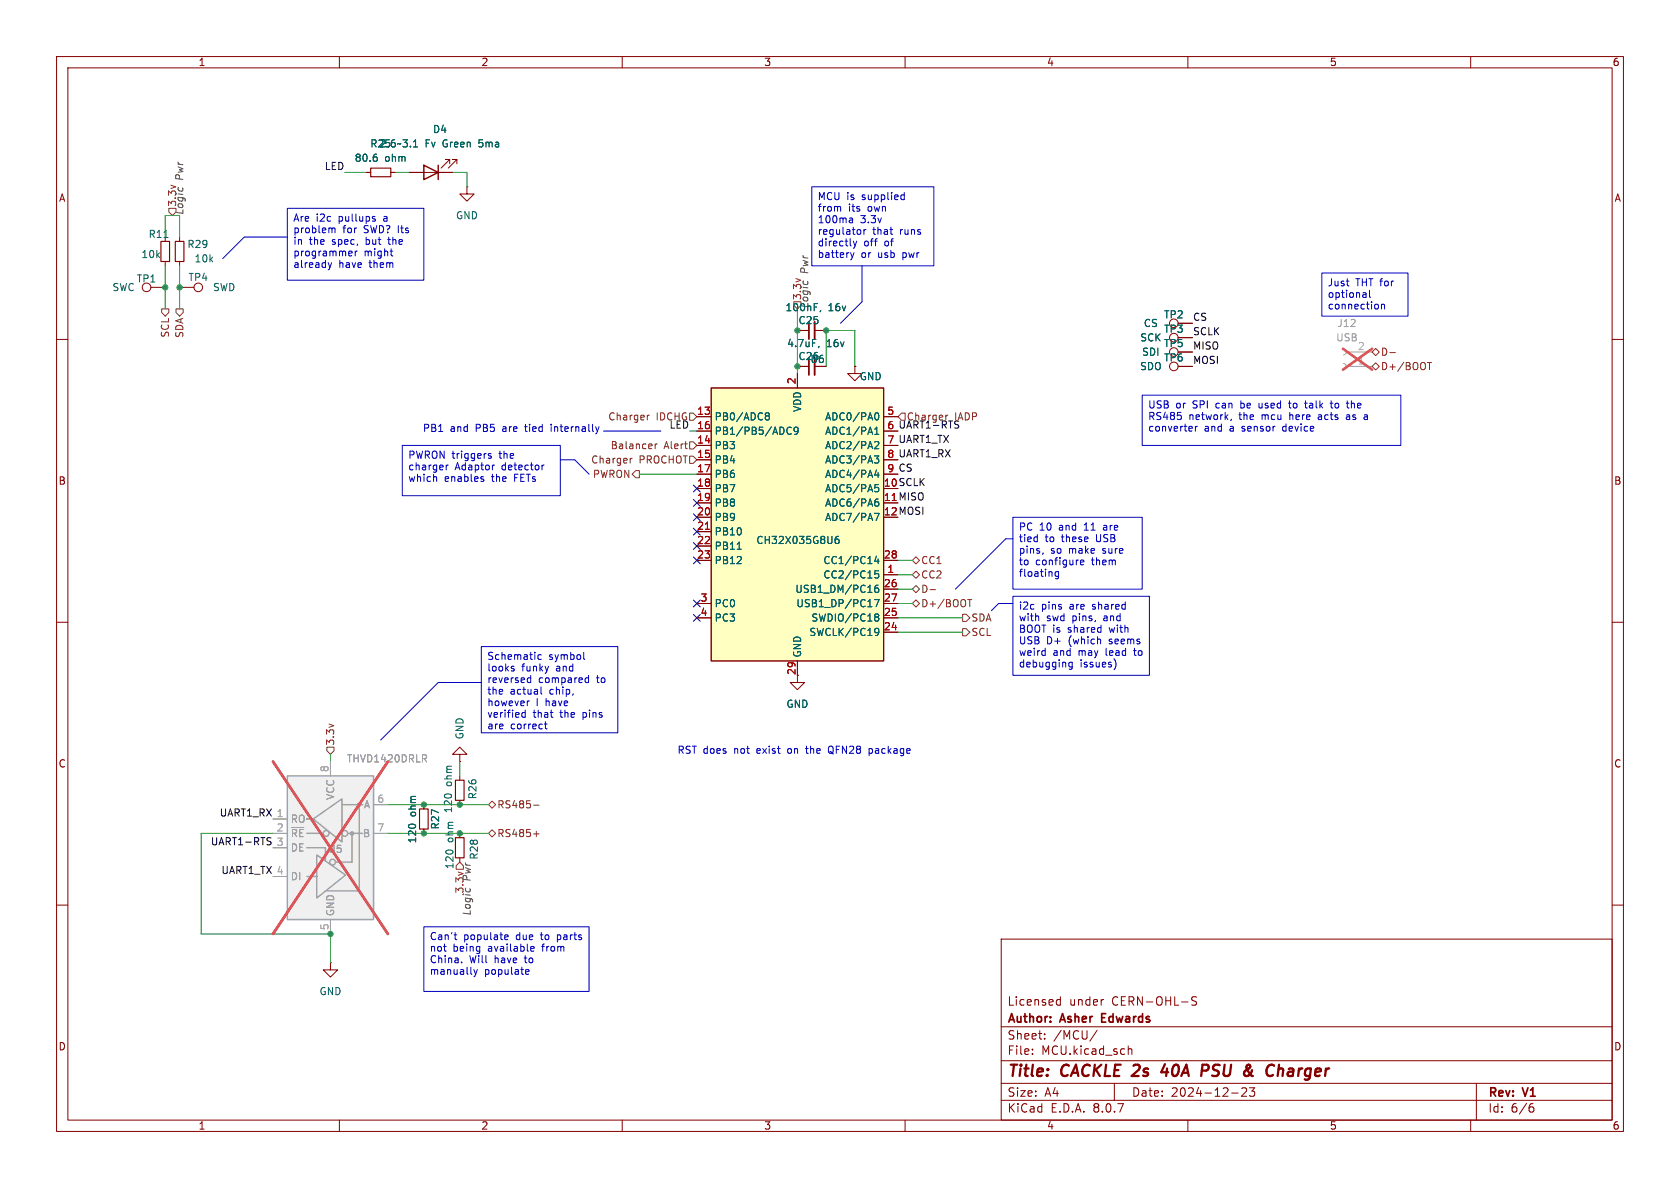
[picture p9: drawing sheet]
<svg xmlns="http://www.w3.org/2000/svg" width="297mm" height="210mm" viewBox="0 0 297 210" stroke-linecap="round" stroke-linejoin="round" font-family="sans-serif">
<g fill="none" stroke="#840000" stroke-width=".18">
<path d="M10 10h277v190h-277zM12 12h273v186h-273zM60 10v2M110 10v2M160 10v2M210 10v2M260 10v2M64.8 30.5h.7M69.1 30.5h.7M72.4 30.5h7.6M79.5 29v-.8h-.8h.8l-1.5 1.5M80.8 29v-.8h-.8h.8l-1.6 1.5"/>
<path d="M82.5 33v1.3h1.3l-1.3 1.3-1.2-1.3h1.2M82.5 33h.1M26.7 50.8h2.5M29.2 46.2v.8M31.7 50.8h2.6M141 58.4h2M144 58.4h2M208.3 59.7h2.5M208.3 57.2h2.5M10 60h2M208.3 62.2h2.5M208.3 64.8h2.5"/>
<path d="M285 60h2M10 110h2M141 119.4v1.3h1.2l-1.2 1.2-1.3-1.2h1.3M285 110h2M10 160h2M177 166h108v32h-108zM186.9 177.6h.6M186.9 176.8h.6M187.5 176.2v1.5M195 176.7h.1M211.5 176.3l-.5-.1-.3 .1v.5l.7 .3 .1 .3-.3 .3-.5-.1M285 160h2"/>
<path d="M60 198v2M110 198v2M160 198v2M177 194.5h108M177 191.5h108M177 187.5h108M177 181.5h108M182.5 186.3v.1M182.5 185.5v.1M184.7 183.6v.1M184.7 182.8v.1M194 182.1l-1.3 2"/>
<path d="M197 191.5v3M199.5 184.9v1.5M199.5 185.5l.2-.1 .3 .1 .1 .9M210 198v2M217.7 193.2h1.2M219.5 192.4l.6-.1 .2 .1 .1 .3-.9 1.1h.9M220.9 192.3h.9l-.5 .6 .4 .1v.7l-.2 .1h-.4l-.2-.1M260 198v2M261 191.5v6.5M270.6 195.7h.4l.2 .3-.1 .5-.5 .1M271 195.1l-.4 .1"/>
<circle cx="25.9" cy="50.8" r=".76"/>
<circle cx="35.1" cy="50.8" r=".76"/>
<circle cx="207.5" cy="59.7" r=".76"/>
<circle cx="207.5" cy="57.1" r=".76"/>
<circle cx="207.5" cy="62.2" r=".76"/>
<circle cx="207.5" cy="64.8" r=".76"/>
</g>
<path d="M205.9 188.1l-.6 1.4h1.2M206.3 188.9l-.1 1.3M212.6 188.2l.9 .1a.58 .58 0 0 1-.3 1h-.7M226.1 189l.2-.1 .5 .1-.1 1.2" fill="none" stroke="#840000" stroke-width=".4"/>
<path d="M143 56.9v3M194.8 179.9h.5M195.5 179.2h-.7v1.5h.7" fill="none" stroke="#840000" stroke-width=".3"/>
<path d="M74.9 29.2l2.6 1.3-2.6 1.3zM77.5 29.2v2.6" fill="none" stroke="#840000" stroke-width=".25"/>
<path d="M66.6 27.8l.1 .2-.1 .5M73.1 26h.7M73.2 25l.3-.3v1.3M29 42h.7M145.1 54.9l-.1 .2" fill="none" stroke="#006464" stroke-width=".18"/>
<path d="M65.5 29.7h3.6v1.5h-3.6zM28.4 42.7h1.6v3.5h-1.6z" fill="none" stroke="#840000" stroke-width=".2"/>
<path d="M144 56.9v3" fill="none" stroke="#840000" stroke-width=".33"/>
<path d="M125.7 68.6h30.5v48.2h-30.5z" fill="#ffffc2"/>
<path d="M125.7 68.6h30.5v48.2h-30.5z" fill="none" stroke="#840000" stroke-width=".25"/>
<g fill="none" stroke="#840000" stroke-width=".18">
<path d="M31.7 41.9v.8M31.7 46.2v.8M123.2 73.7h2.5M123.2 78.7h2.5M123.2 76.2h2.5M141 66v2.6M141 64.8h2M144 64.8h2M151.1 64.8v1.2h1.3l-1.3 1.3-1.2-1.3h1.2M151.1 64.8h.1M156.2 73.7h2.5M156.2 78.7h2.5"/>
<path d="M156.2 76.2h2.5M123.2 81.3h2.5M123.2 83.8h2.5M123.2 86.4h2.5M123.2 88.9h2.5M123.2 91.4h2.5M123.2 94h2.5M123.2 96.5h2.5M123.2 99.1h2.5M156.2 81.3h2.5M156.2 83.8h2.5M156.2 99.1h2.5"/>
<path d="M123.2 109.2h2.5M123.2 106.7h2.5M141 116.8v2.6M156.2 101.6h2.5M156.2 111.8h2.5M156.2 109.2h2.5M156.2 104.1h2.5M156.2 106.7h2.5M81.3 133.4h1.2l-1.2-1.3-1.3 1.3h1.3v1.2M81.3 134.6h.1M81.3 137.2v.7M81.3 141.5v.7"/>
<path d="M81.3 147.3v.8M81.3 151.6v.8M58.4 170.2v1.3h1.3l-1.3 1.2-1.3-1.2h1.3M58.4 170.2h.1"/>
</g>
<g fill="none" stroke="#006464" stroke-width=".18">
<path d="M135.3 73.3l.2 .2M135.3 73.2l.2-.2h.4l.1 .3-.2 .2M135.5 73.5h.3M135.5 73.5l-.2 .3M135.8 73.5l.2 .3-.1 .4h-.4l-.2-.2M139.2 76.5l.3 .3 .4-.1M139.9 75.6l-.4-.1-.3 .3M141.1 76.1l-.2 .2-.4-.1-.1-.1 .1-.5 .4-.1 .1 .1a.84 .84 0 0 1-.3 1.2h-.2M144.8 61.2l-.1 .3M154.6 76.8h.8M154.6 75.9l.4-.4v1.3M154.8 73h.1a.68 .68 0 0 1 .5 .6 .68 .68 0 0 1-.5 .6h-.1"/>
<path d="M154.8 78l.4 .1 .2 .3-.8 .9h.8M130.3 97.1h.8M148.2 94.8l-.3 .1a.86 .86 0 0 0 0 1.2l.4-.1 .1-.5-.3-.2h-.2l-.3 .2M154.6 80.6h.8l-.5 .5 .4 .1 .1 .4-.3 .3h-.3M154.6 90.7h.8l-.5 1.3M154.7 85.7h.6M154.8 88.8l.3-.1 .3 .2-.2 .5h-.4M154.8 86.2h.3l.3 .2-.2 .5h-.4M154.9 98.3l-.3 .9h.8M154.9 83.1l-.3 .9h.8M155.2 88.2l-.4 .1M155.2 83.6v.8"/>
<path d="M155.2 98.8v.8M154.6 106h.8l-.5 1.3M154.7 111.2l.2-.1 .4 .1a.84 .84 0 0 1-.3 1.1h-.2M154.8 108.6l.3-.1 .2 .2 .1 .1-.3 .3M154.8 109l.1 .1M154.9 109.1h.2M154.9 109.1h-.1M155.1 109.1l.3 .2-.1 .4-.2 .1-.3-.1M155.2 103.4l-.3 .1a.86 .86 0 0 0 0 1.2l.4-.1 .1-.4-.3-.3-.3 .1-.2 .2M155.3 100.9h-.6l-.1 .6 .2-.1 .4 .1 .2 .1-.1 .5-.2 .1-.5-.1M155.4 111.6l-.3 .3-.4-.2"/>
</g>
<path d="M124.7 93.6h.7" fill="none" stroke="#a90000" stroke-width=".18"/>
<path d="M144 63.2v3.1" fill="none" stroke="#840000" stroke-width=".33"/>
<path d="M143 63.2v3.1" fill="none" stroke="#840000" stroke-width=".3"/>
<path d="M31 42.7h1.5v3.5h-1.5zM80.5 137.9h1.5v3.6h-1.5zM80.5 148.1h1.5v3.5h-1.5z" fill="none" stroke="#840000" stroke-width=".2"/>
<path d="M237.5 61.7l.3 .2 .2 .3-.2 .4-.3 .1M237.5 64.3l.3 .1 .2 .4-.2 .3-.3 .2M238 62.2h4.6M238 64.8h4.6" fill="none" stroke="#a1a1a1" stroke-width=".18"/>
<path d="M237.4 61.6l5.2 3.8M242.6 61.6l-5.2 3.8" fill="none" stroke="#e65255" stroke-width=".46"/>
<path d="M50.8 137.2h15.2v25.4h-15.2z" fill="#f0f0f0"/>
<g fill="none" stroke="#a1a1a1" stroke-width=".25">
<path d="M50.8 137.2h15.2v25.4h-15.2zM54.2 149.9h3.3v2.2M54.2 147.3h2.9M54.2 154.9h1.7M54.4 144.8h-.2h1M55.4 144.8l5.1-3.6v7.6zM56 151.1l5.1 3.6-5.1 4.1zM60.5 142.2h3.6M61.5 147.3h2.6M62.2 147.3v5.1h-2.9M63.5 142.2v15.3h-5.7"/>
<circle cx="57.7" cy="147.3" r=".51"/>
<circle cx="58.8" cy="152.4" r=".51"/>
<circle cx="61" cy="147.3" r=".51"/>
</g>
<g fill="#a1a1a1" stroke="#a1a1a1" stroke-width=".25">
<circle cx="62.2" cy="147.3" r=".28"/>
<circle cx="63.5" cy="142.2" r=".28"/>
</g>
<path d="M58.4 134.6v2.6M48.3 144.8h2.5M48.3 147.3h2.5M48.3 149.9h2.5M48.3 154.9h2.5M66 147.3h2.6M66 142.2h2.6M58.4 162.6v2.5" fill="none" stroke="#a1a1a1" stroke-width=".18"/>
<path d="M75 134.1l.4 .6M75.3 133.5l.1 .2-.1 .3" fill="none" stroke="#989898" stroke-width=".18"/>
<path d="M48.3 134.6l20.3 30.5M68.6 134.6l-20.3 30.5" fill="none" stroke="#e65255" stroke-width=".46"/>
<path d="M74.2 143h1.5v3.6h-1.5z" fill="none" stroke="#840000" stroke-width=".2"/>
<g fill="none" stroke="#840000" stroke-width=".18">
<path d="M64.8 30.5h.7M69.1 30.5h.7M72.4 30.5h2.5M77.5 30.5h2.5M141 58.4h2M144 58.4h2M208.3 59.7h2.5M208.3 57.2h2.5M123.2 73.7h2.5M123.2 78.7h2.5M123.2 76.2h2.5M141 66v2.6"/>
<path d="M141 64.8h2M144 64.8h2M151.1 64.8h.1M156.2 73.7h2.5M156.2 78.7h2.5M156.2 76.2h2.5M208.3 64.8h2.5M208.3 62.2h2.5M123.2 81.3h2.5M123.2 83.8h2.5M123.2 86.4h2.5M123.2 88.9h2.5"/>
<path d="M123.2 91.4h2.5M123.2 94h2.5M123.2 96.5h2.5M123.2 99.1h2.5M156.2 81.3h2.5M156.2 83.8h2.5M156.2 99.1h2.5M123.2 109.2h2.5M123.2 106.7h2.5M141 116.8v2.6M156.2 101.6h2.5M156.2 111.8h2.5"/>
<path d="M156.2 109.2h2.5M156.2 104.1h2.5M156.2 106.7h2.5M74.9 142.2v.8M74.9 146.6v.7"/>
</g>
<g fill="none" stroke="#725600" stroke-width=".18">
<path d="M29.8 36.8h1.3v.7l-.6 .6-.7-.6zM28.6 54.6h1.2v.6l-.6 .7-.6-.7zM31.1 54.6h1.3v.6l-.7 .7-.6-.7zM114.8 73.4l-.4 .2M115.8 78.5v.8M116.2 78.5l-.4 .2M121.9 78.1h.7l.6 .6-.6 .7h-.7zM121.9 73h.7l.6 .7-.6 .6h-.7zM159.4 73h.6v1.3h-.6l-.7-.6zM167.6 73.4l-.4 .2M242.6 62.2l.6-.6 .6 .6-.6 .7zM242.6 64.8l.6-.7 .6 .7-.6 .6z"/>
<path d="M245.7 62.3h1M252.4 64.1h.7M252.7 64.1v1.2M111.8 83.8l.6-.6h.6v1.3h-.6zM111.8 81l-.4 .3M121.9 80.6h.7l.6 .7-.6 .6h-.7zM161.3 99.1l.6-.7 .7 .7-.7 .6zM161.3 106.7l.6-.7 .7 .7-.7 .6zM161.3 104.1l.6-.6 .7 .6-.7 .7zM161.3 101.6l.6-.6 .7 .6-.7 .6zM164.4 104.2h1M170.2 108.6h.6l.6 .6-.6 .7h-.6z"/>
<path d="M170.2 111.1h.6l.6 .7-.6 .6h-.6zM171.1 106h.7M171.4 106v1.3M57.8 132.1h1.3v.6l-.7 .7-.6-.7zM81.3 152.4l.6 .6v.7h-1.3v-.7zM86.4 147.3l.6-.6 .6 .6-.6 .7zM87 141.6l.6 .6-.6 .7-.6-.7zM94.3 147.4h1M94.3 142.3h1M94.8 146.9v1"/>
</g>
<path d="M169.3 75.1l.2 .2-.1 .3-.5 .1M47.4 148.7l.4 .1 .1 .3-.2 .2h-.3M47.4 148.1h.5" fill="none" stroke="#0f0f0f" stroke-width=".18"/>
<g fill="none" stroke="#0000c2" stroke-width=".18">
<path d="M50.8 36.8h24.1v12.7h-24.1zM66 38.7h.3l.1 .2-.2 .2h-.3M66 38.3h.3M143.5 33h21.6v14h-21.6zM148.4 36.5l.2 .2v.6M150.3 38.5h.2l.2 .2v.7M150.7 39.3l-.4 .1M150.7 38.8l-.4 .1M159.5 34.4l.4 .1M159.9 34v1.3M159.9 35.2l-.4 .1M50.8 41.9h-7.6l-3.8 3.8"/>
<path d="M58 46.4l.3 .9M58.3 47.3l-.2 .3M58.6 40.4l.1 .1M58.6 46.4l-.3 .9M58.7 40.5v.6M58.7 40.5l.2-.2 .3 .1v.7M62.2 45.2h-.4M62.3 44.6v.1l-.7 .1M62.8 44.4v.8M62.9 44.5l-.1 .1M69 44.4h.5M69.2 45.2h.3"/>
<path d="M150.4 44.7l.3 .8M150.7 45.5l-.3 .4M150.9 42.6l.3 .9M151 44.7l-.3 .8M151.2 43.5l-.3 .4M151.5 42.6l-.3 .9M151.9 40.6l.3 .2v.4l-.3 .2M152.4 47v6.3l-3.8 3.9M152.7 40.6v.8M153.1 40.6l-.4 .2M233.7 48.3h15.2v7.6h-15.2zM238 49.7h.5"/>
<path d="M238.4 50.5h.1M241.3 51.7l.2 .2v.7M241.5 52.5l-.4 .1M241.5 52l-.4 .1M242.1 51.3v1.1l.2 .2M244.2 53.8v.8M244.2 53.9l.2-.1h.3l.1 .8M71.1 78.7h28v8.9h-28zM97.4 75v.1M97.4 75.4v.9M105.9 75.4l-.3 .9M106.7 76.2h10.1"/>
<path d="M201.9 69.9h45.7v8.8h-45.7zM208.8 73.5v.5M211.3 75.4v.8M211.4 75.4l-.1 .2M217.7 74.1l-.1 .3M222.6 71.3v.6l.2 .2M227.8 71.3h.5M228 70.9v1l.3 .2M230.6 71.3h.5M230.8 71.9l.3 .2M233.2 73.3l-.1 .1M233.2 73.7l-.2 .2 .2 .3"/>
<path d="M235.2 71.3h.4M235.3 70.9v1l.3 .2M238.4 73.3l-.3 .1M238.5 73.7h-.3l-.2 .2 .1 .2 .4 .1M238.9 70.9v1.2M239.1 71.3l-.2 .1M241.2 73.4h.5v.8M241.2 74.1h.5M241.7 73.6l-.5 .1M77.2 84.4v.7M78.9 82.2v.9M78.9 82.3v.2"/>
<path d="M85.2 84.7h.3v.2l-.1 .2h-.3M86.3 80.4l.6 .4-.2 .2h-.4M86.8 80.2h-.3l-.2 .1M87.4 82.2l-.2 .1M95.8 82.2v.9M96.2 82.2l-.4 .3M99.1 81.3h2.5l2.5 2.5M179.1 91.4h22.8v12.7h-22.8zM179.1 95.3h-1.3l-8.9 8.8M184.4 97.7l-.1 .3M191 99.4l.6-.1v-.2l-.4-.1-.2 .2 .1 .6h.5M85.1 114.3h24.1v15.2h-24.1z"/>
<path d="M90.6 118.2l.3 .1v.1l-.2 .2h-.2M90.6 117.8h.3M93.8 119.4v1.3M95.7 115.8l-.4-.1-.2 .3 .1 .5h.5M103.2 115.3v1.1l.2 .2M103.6 119.9h.4M104 119.4v1.3M179.1 105.4h24.1v14h-24.1zM179.1 106.7h-2.6l-1.2 1.3M184.7 115l.1 .1M184.8 114.6v1.3M184.8 115.8l-.1 .1"/>
<path d="M186.6 101.2v.6l.2 .1 .3-.1M187.1 101v1.1l-.2 .2h-.3M189.6 117.1v1l-.3 .2h-.3M189.6 117.1h-.4l-.2 .2 .1 .5h.5M197.2 116.8l.1 .7-.3 .8M85.1 120.7h-7.6l-10.2 10.1M92.3 126.6l.2 .2 .4-.1M92.9 125.5v1.3M92.9 126h-.4l-.2 .2M93.3 120.6h.5M93.6 123.9l-.3 .1M95.6 121.4v1.1l.2 .2"/>
<path d="M96.2 128h.5M96.4 127.6v1.1l.3 .1M103.6 120.6h.4M142.4 132.3h.5M142.6 131.9v1.2M146.7 132.9h.1M147 131.9a.43 .43 0 0 0-.6 .4v.4a.43 .43 0 0 0 .6 .5M153.6 132.4l.4-.1 .2 .1M153.6 132.3v1.3M154.2 133.1l-.2 .1-.4-.1M74.9 163.8h29.2v11.5h-29.2zM80.3 165.3h.5"/>
<path d="M80.5 166l.3 .1M81.6 170.1v.1M83.8 171.4l.3 .8M84.1 172.2l-.3 .5M84.4 171.4l-.3 .8M89.2 165.4l.2-.1h.2l.2 .1v.2l-.6 .1M89.2 165.9l.2 .2 .4-.1M92.9 172.1l.2 .1h.4M92.9 171.6l.2-.2h.2l.2 .2v.1l-.6 .1M93.9 168.1h.5M93.9 167.4l.3-.1 .2 .3-.6 .1"/>
</g>
<g fill="none" stroke="#009600" stroke-width=".18">
<path d="M61 30.5h3.8M69.8 30.5h2.6M80 30.5h2.5v2.5M29.2 41.9v-3.8h2.5v3.8M29.2 47v7.6M31.7 47v7.6M141 54.6v11.4M121.9 76.2h1.3M146 64.8v-6.4h5.1v6.4M113 83.8h10.2M158.7 99.1h2.6M158.7 104.1h2.6"/>
<path d="M158.7 101.6h2.6M158.7 109.2h11.5M158.7 111.8h11.5M158.7 106.7h2.6M58.4 133.4v1.2M81.3 134.6v2.6M48.3 147.3h-12.7v17.8h22.8v5.1M68.6 147.3h17.8M68.6 142.2h17.8"/>
</g>
<g fill="none" stroke="#000084" stroke-width=".18">
<path d="M122.6 90.8l1.2 1.2M122.6 85.8l1.2 1.2M122.6 88.3l1.2 1.2M122.6 95.9l1.2 1.2M122.6 93.4l1.2 1.2M122.6 98.5l1.2 1.2M123.8 90.8l-1.2 1.2M123.8 85.8l-1.2 1.2M123.8 88.3l-1.2 1.2M123.8 95.9l-1.2 1.2M123.8 93.4l-1.2 1.2M123.8 98.5l-1.2 1.2"/>
<path d="M122.6 106.1l1.2 1.2M122.6 108.6l1.2 1.2M123.8 106.1l-1.2 1.2M123.8 108.6l-1.2 1.2"/>
</g>
<g fill="none" stroke="#006464" stroke-width=".18">
<path d="M66.6 27.8l.1 .2-.1 .5M73.1 26h.7M73.2 25l.3-.3v1.3M145.1 54.9l-.1 .2M135.3 73.3l.2 .2M135.3 73.2l.2-.2h.4l.1 .3-.2 .2M135.5 73.5h.3M135.5 73.5l-.2 .3M135.8 73.5l.2 .3-.1 .4h-.4l-.2-.2M139.2 76.5l.3 .3 .4-.1M139.9 75.6l-.4-.1-.3 .3M141.1 76.1l-.2 .2-.4-.1-.1-.1 .1-.5 .4-.1 .1 .1a.84 .84 0 0 1-.3 1.2h-.2"/>
<path d="M144.8 61.2l-.1 .3M154.6 76.8h.8M154.6 75.9l.4-.4v1.3M154.8 73h.1a.68 .68 0 0 1 .5 .6 .68 .68 0 0 1-.5 .6h-.1M154.8 78l.4 .1 .2 .3-.8 .9h.8M130.3 97.1h.8M148.2 94.8l-.3 .1a.86 .86 0 0 0 0 1.2l.4-.1 .1-.5-.3-.2h-.2l-.3 .2M154.6 80.6h.8l-.5 .5 .4 .1 .1 .4-.3 .3h-.3M154.6 90.7h.8l-.5 1.3M154.7 85.7h.6M154.8 88.8l.3-.1 .3 .2-.2 .5h-.4M154.8 86.2h.3l.3 .2-.2 .5h-.4"/>
<path d="M154.9 98.3l-.3 .9h.8M154.9 83.1l-.3 .9h.8M155.2 88.2l-.4 .1M155.2 83.6v.8M155.2 98.8v.8M154.6 106h.8l-.5 1.3M154.7 111.2l.2-.1 .4 .1a.84 .84 0 0 1-.3 1.1h-.2M154.8 108.6l.3-.1 .2 .2 .1 .1-.3 .3M154.8 109l.1 .1M154.9 109.1h.2M154.9 109.1h-.1M155.1 109.1l.3 .2-.1 .4-.2 .1-.3-.1"/>
<path d="M155.2 103.4l-.3 .1a.86 .86 0 0 0 0 1.2l.4-.1 .1-.4-.3-.3-.3 .1-.2 .2M155.3 100.9h-.6l-.1 .6 .2-.1 .4 .1 .2 .1-.1 .5-.2 .1-.5-.1M155.4 111.6l-.3 .3-.4-.2"/>
</g>
<path d="M124.7 93.6h.7" fill="none" stroke="#a90000" stroke-width=".18"/>
<g fill="#009600" stroke="#009600" stroke-width=".18">
<circle cx="31.7" cy="50.8" r=".46"/>
<circle cx="29.2" cy="50.8" r=".46"/>
<circle cx="141" cy="64.8" r=".46"/>
<circle cx="141" cy="58.4" r=".46"/>
<circle cx="146" cy="58.4" r=".46"/>
<circle cx="81.3" cy="142.2" r=".46"/>
<circle cx="74.9" cy="147.3" r=".46"/>
<circle cx="74.9" cy="142.2" r=".46"/>
<circle cx="81.3" cy="147.3" r=".46"/>
<circle cx="58.4" cy="165.1" r=".46"/>
</g>
<g font-size="2.8" fill="#840000">
<text x="178" y="190.9">Title:</text>
<text x="187.7" y="190.9">CACKLE 2s</text>
<text x="207" y="190.9">40A</text>
<text x="214.8" y="190.9">PSU</text>
<text x="223.1" y="190.9">&amp;</text>
<text x="227.9" y="190.9">Charger</text>
</g>
<g font-size="2.1" fill="#840000">
<text x="178" y="178">Licensed</text>
<text x="189" y="178">under</text>
<text x="196.6" y="178">CERN-OHL-S</text>
<text x="178" y="184">Sheet:</text>
<text x="178" y="181.2">Author:</text>
<text x="186.2" y="184">/MCU/</text>
<text x="187.6" y="181.2">Asher</text>
<text x="195.4" y="181.2">Edwards</text>
<text x="178" y="186.7">File:</text>
<text x="184.1" y="186.7">MCU.kicad_sch</text>
<text x="178" y="196.9">KiCad</text>
<text x="178" y="194.1">Size:</text>
<text x="184.7" y="194.1">A4</text>
<text x="185.7" y="196.9">E.D.A.</text>
<text x="193.3" y="196.9">8.0.7</text>
<text x="200" y="194.1">Date:</text>
<text x="207" y="194.1">2024-12-23</text>
<text x="263" y="194.3">Rev:</text>
<text x="263" y="196.9">Id:</text>
<text x="267.1" y="196.9">6/6</text>
<text x="269.4" y="194.3">V1</text>
</g>
<g font-size="1.8" fill="#840000">
<text x="35" y="11.9">1</text>
<text x="85" y="11.9">2</text>
<text x="135" y="11.9">3</text>
<text x="185" y="11.9">4</text>
<text x="235" y="11.9">5</text>
<text x="285" y="11.9">6</text>
<text x="10.3" y="35.9">A</text>
<text x="285.3" y="35.9">A</text>
<text x="10.3" y="85.9">B</text>
<text x="156.2" y="86.1">10 SCLK</text>
<text x="285.3" y="85.9">B</text>
<text x="156.2" y="91.2">12 MOSI</text>
<text x="140.7" y="119.4" transform="rotate(-90 140.7 119.4)">29</text>
<text x="10.3" y="135.9">C</text>
<text x="285.3" y="135.9">C</text>
<text x="10.3" y="185.9">D</text>
<text x="285.3" y="185.9">D</text>
<text x="35" y="199.9">1</text>
<text x="85" y="199.9">2</text>
<text x="135" y="199.9">3</text>
<text x="185" y="199.9">4</text>
<text x="235" y="199.9">5</text>
<text x="285" y="199.9">6</text>
</g>
<g font-size="1.8" fill="#006464">
<text x="76.4" y="23.7">D4</text>
<text x="62.6" y="28.8">80.6</text>
<text x="65.4" y="26.3">R25</text>
<text x="67" y="26.3">2.6~3.1</text>
<text x="68" y="28.8">ohm</text>
<text x="75.1" y="26.3">Fv</text>
<text x="78.4" y="26.3">Green</text>
<text x="84.9" y="26.3">5ma</text>
<text x="80.5" y="39">GND</text>
<text x="24.9" y="45.8">10k</text>
<text x="26.2" y="42.3">R11</text>
<text x="33" y="44">R29</text>
<text x="34.3" y="46.6">10k</text>
<text x="19.8" y="51.7">SWC</text>
<text x="24.1" y="50.1">TP1</text>
<text x="33.2" y="49.9">TP4</text>
<text x="37.6" y="51.7">SWD</text>
<text x="141.8" y="53.1" transform="rotate(-90 141.8 53.1)">3.3v</text>
<text x="138.8" y="55.2">100nF,</text>
<text x="141.1" y="57.5">C25</text>
<text x="143.1" y="54.6" transform="rotate(-90 143.1 54.6)">Logic</text>
<text x="146.4" y="55.2">16v</text>
<text x="202.1" y="58">CS</text>
<text x="205.7" y="59">TP3</text>
<text x="205.7" y="56.5">TP2</text>
<text x="139.1" y="61.6">4.7uF,</text>
<text x="141.1" y="63.9">C26</text>
<text x="143.2" y="64.4">U6</text>
<text x="146.1" y="61.6">16v</text>
<text x="201.4" y="65.6">SDO</text>
<text x="201.5" y="60.6">SCK</text>
<text x="201.8" y="63.1">SDI</text>
<text x="205.7" y="61.6">TP5</text>
<text x="205.7" y="64.1">TP6</text>
<text x="151.9" y="67.4">GND</text>
<text x="126.2" y="74.5">PB0/ADC8</text>
<text x="126.2" y="77.1">PB1/PB5/ADC9</text>
<text x="141.8" y="72.9" transform="rotate(-90 141.8 72.9)">VDD</text>
<text x="145.8" y="74.5">ADC0/PA0</text>
<text x="145.8" y="77.1">ADC1/PA1</text>
<text x="126.2" y="79.6">PB3</text>
<text x="126.2" y="82.1">PB4</text>
<text x="145.8" y="79.6">ADC2/PA2</text>
<text x="145.8" y="82.1">ADC3/PA3</text>
<text x="126.2" y="84.7">PB6</text>
<text x="126.2" y="87.2">PB7</text>
<text x="126.2" y="89.8">PB8</text>
<text x="145.8" y="87.2">ADC5/PA5</text>
<text x="145.8" y="89.8">ADC6/PA6</text>
<text x="145.8" y="84.7">ADC4/PA4</text>
<text x="126.2" y="92.3">PB9</text>
<text x="126.2" y="94.8">PB10</text>
<text x="145.8" y="92.3">ADC7/PA7</text>
<text x="126.2" y="97.4">PB11</text>
<text x="126.2" y="99.9">PB12</text>
<text x="133.6" y="96.4">CH32X035G8U6</text>
<text x="145.5" y="99.9">CC1/PC14</text>
<text x="126.2" y="107.5">PC0</text>
<text x="140.5" y="105">USB1_DM/PC16</text>
<text x="140.7" y="107.5">USB1_DP/PC17</text>
<text x="145.5" y="102.5">CC2/PC15</text>
<text x="126.2" y="110.1">PC3</text>
<text x="143" y="112.6">SWCLK/PC19</text>
<text x="143.3" y="110.1">SWDIO/PC18</text>
<text x="141.8" y="116.3" transform="rotate(-90 141.8 116.3)">GND</text>
<text x="138.9" y="125.3">GND</text>
<text x="82.1" y="130.8" transform="rotate(-90 82.1 130.8)">GND</text>
<text x="80.1" y="143.8" transform="rotate(-90 80.1 143.8)">120</text>
<text x="80.1" y="139" transform="rotate(-90 80.1 139)">ohm</text>
<text x="84.4" y="141.4" transform="rotate(-90 84.4 141.4)">R26</text>
<text x="73.8" y="149.2" transform="rotate(-90 73.8 149.2)">120</text>
<text x="73.8" y="144.4" transform="rotate(-90 73.8 144.4)">ohm</text>
<text x="77.8" y="146.7" transform="rotate(-90 77.8 146.7)">R27</text>
<text x="80.4" y="148.9" transform="rotate(-90 80.4 148.9)">ohm</text>
<text x="80.4" y="153.7" transform="rotate(-90 80.4 153.7)">120</text>
<text x="84.7" y="152.1" transform="rotate(-90 84.7 152.1)">R28</text>
<text x="56.4" y="176.1">GND</text>
</g>
<g font-size="1.8" fill="#484848">
<text x="32.6" y="31.9" transform="rotate(-90 32.6 31.9)">Pwr</text>
<text x="31.3" y="36.6" transform="rotate(-90 31.3 36.6)">3.3v</text>
<text x="32.6" y="38.1" transform="rotate(-90 32.6 38.1)">Logic</text>
<text x="143.1" y="48.4" transform="rotate(-90 143.1 48.4)">Pwr</text>
<text x="83.4" y="155.8" transform="rotate(-90 83.4 155.8)">Pwr</text>
<text x="82.1" y="158.1" transform="rotate(-90 82.1 158.1)">3.3v</text>
<text x="83.4" y="162" transform="rotate(-90 83.4 162)">Logic</text>
</g>
<g font-size="1.8" fill="#0f0f0f">
<text x="57.3" y="30.1">LED</text>
<text x="210.8" y="56.8">CS</text>
<text x="210.8" y="59.3">SCLK</text>
<text x="210.8" y="61.9">MISO</text>
<text x="210.8" y="64.4">MOSI</text>
<text x="118.3" y="75.9">LED</text>
<text x="156.8" y="75.9">6 UART1-RTS</text>
<text x="160.2" y="74.5">Charger</text>
<text x="168.8" y="74.5">IADP</text>
<text x="156.8" y="78.5">7 UART1_TX</text>
<text x="156.8" y="81">8 UART1_RX</text>
<text x="156.8" y="83.6">9 CS</text>
<text x="37.2" y="149.5">UART1-RTS</text>
<text x="38.7" y="144.4">UART1_RX 1</text>
<text x="39" y="154.6">UART1_TX 4</text>
</g>
<g font-size="1.8" fill="#0000c2">
<text x="144.5" y="35.7">MCU is</text>
<text x="152.5" y="35.7">supplied</text>
<text x="51.8" y="39.5">Are</text>
<text x="51.8" y="41.6">problem</text>
<text x="55.9" y="39.5">i2c</text>
<text x="60" y="39.5">pullups</text>
<text x="60.6" y="41.6">for</text>
<text x="64.4" y="41.6">SWD? Its</text>
<text x="68.1" y="39.5">a</text>
<text x="144.5" y="37.7">from</text>
<text x="144.5" y="39.8">100ma</text>
<text x="144.5" y="41.8">regulator</text>
<text x="150" y="37.7">its</text>
<text x="152.1" y="39.8">3.3v</text>
<text x="153.5" y="37.7">own</text>
<text x="154.3" y="41.8">that</text>
<text x="159.2" y="41.8">runs</text>
<text x="51.8" y="43.6">in</text>
<text x="51.8" y="45.6">programmer</text>
<text x="51.8" y="47.7">already</text>
<text x="54.7" y="43.6">the</text>
<text x="58.8" y="43.6">spec,</text>
<text x="59.9" y="47.7">have</text>
<text x="64.4" y="45.6">might</text>
<text x="64.9" y="43.6">but</text>
<text x="65.4" y="47.7">them</text>
<text x="69.1" y="43.6">the</text>
<text x="144.5" y="43.9">directly</text>
<text x="144.5" y="45.9">battery</text>
<text x="152.2" y="45.9">or</text>
<text x="152.7" y="43.9">off</text>
<text x="155.3" y="45.9">usb</text>
<text x="156.5" y="43.9">of</text>
<text x="159.8" y="45.9">pwr</text>
<text x="234.6" y="50.9">Just</text>
<text x="234.6" y="53">optional</text>
<text x="239.7" y="50.9">THT for</text>
<text x="234.6" y="55">connection</text>
<text x="74.7" y="76.6">PB1</text>
<text x="79.6" y="76.6">and</text>
<text x="84.2" y="76.6">PB5</text>
<text x="89.1" y="76.6">are</text>
<text x="93.3" y="76.6">tied</text>
<text x="98.1" y="76.6">internally</text>
<text x="202.9" y="72.5">USB</text>
<text x="202.9" y="74.6">RS485</text>
<text x="202.9" y="76.6">converter</text>
<text x="207.9" y="72.5">or</text>
<text x="210.2" y="74.6">network,</text>
<text x="211" y="72.5">SPI</text>
<text x="212.9" y="76.6">and</text>
<text x="215.2" y="72.5">can</text>
<text x="217.5" y="76.6">a</text>
<text x="219.2" y="74.6">the</text>
<text x="219.8" y="72.5">be</text>
<text x="219.8" y="76.6">sensor</text>
<text x="223.2" y="72.5">used</text>
<text x="223.3" y="74.6">mcu</text>
<text x="227.2" y="76.6">device</text>
<text x="228.4" y="74.6">here</text>
<text x="228.8" y="72.5">to</text>
<text x="231.8" y="72.5">talk</text>
<text x="233.7" y="74.6">acts</text>
<text x="236.6" y="72.5">to</text>
<text x="238.9" y="74.6">as</text>
<text x="239.6" y="72.5">the</text>
<text x="72.1" y="81.4">PWRON triggers</text>
<text x="72.1" y="83.5">charger</text>
<text x="80.4" y="83.5">Adaptor</text>
<text x="88.4" y="81.4">the</text>
<text x="88.8" y="83.5">detector</text>
<text x="72.1" y="85.5">which</text>
<text x="78.6" y="85.5">enables</text>
<text x="87.1" y="85.5">the</text>
<text x="91.2" y="85.5">FETs</text>
<text x="180" y="94.1">PC</text>
<text x="183.7" y="94.1">10</text>
<text x="187.3" y="94.1">and</text>
<text x="191.9" y="94.1">11</text>
<text x="195.5" y="94.1">are</text>
<text x="180" y="96.2">tied</text>
<text x="180" y="98.2">pins,</text>
<text x="180" y="100.3">to</text>
<text x="183.1" y="100.3">configure</text>
<text x="184.8" y="96.2">to</text>
<text x="185.7" y="98.2">so</text>
<text x="187.8" y="96.2">these</text>
<text x="189.1" y="98.2">make</text>
<text x="193.1" y="100.3">them</text>
<text x="194.1" y="96.2">USB</text>
<text x="195.2" y="98.2">sure</text>
<text x="180" y="102.3">floating</text>
<text x="180" y="108.1">i2c</text>
<text x="180" y="110.1">with</text>
<text x="180" y="112.2">BOOT is</text>
<text x="184.1" y="108.1">pins</text>
<text x="185" y="110.1">swd</text>
<text x="188.9" y="112.2">shared</text>
<text x="189.2" y="108.1">are</text>
<text x="189.7" y="110.1">pins,</text>
<text x="193.4" y="108.1">shared</text>
<text x="195.4" y="110.1">and</text>
<text x="196.4" y="112.2">with</text>
<text x="86" y="117">Schematic</text>
<text x="86" y="119">looks</text>
<text x="92.2" y="119">funky</text>
<text x="97" y="117">symbol</text>
<text x="98.4" y="119">and</text>
<text x="180" y="114.2">USB</text>
<text x="180" y="116.3">weird</text>
<text x="180" y="118.3">debugging</text>
<text x="185" y="114.2">D+</text>
<text x="186.2" y="116.3">and</text>
<text x="189" y="114.2">(which</text>
<text x="190.8" y="116.3">may</text>
<text x="190.9" y="118.3">issues)</text>
<text x="195.8" y="116.3">lead</text>
<text x="196.4" y="114.2">seems</text>
<text x="201" y="116.3">to</text>
<text x="86" y="121.1">reversed</text>
<text x="86" y="123.1">the</text>
<text x="86" y="125.2">however</text>
<text x="90.2" y="123.1">actual</text>
<text x="94.8" y="125.2">I</text>
<text x="95.2" y="121.1">compared</text>
<text x="96.5" y="125.2">have</text>
<text x="97.3" y="123.1">chip,</text>
<text x="105.6" y="121.1">to</text>
<text x="86" y="127.2">verified</text>
<text x="86" y="129.2">are</text>
<text x="90.2" y="129.2">correct</text>
<text x="94.2" y="127.2">that</text>
<text x="99.1" y="127.2">the</text>
<text x="103.3" y="127.2">pins</text>
<text x="119.7" y="133.5">RST does</text>
<text x="129.9" y="133.5">not</text>
<text x="134.1" y="133.5">exist</text>
<text x="139.7" y="133.5">on</text>
<text x="143.2" y="133.5">the</text>
<text x="147.3" y="133.5">QFN28</text>
<text x="154.7" y="133.5">package</text>
<text x="75.9" y="166.5">Can't</text>
<text x="82" y="166.5">populate</text>
<text x="91.3" y="166.5">due</text>
<text x="95.9" y="166.5">to</text>
<text x="98.9" y="166.5">parts</text>
<text x="75.9" y="168.6">not</text>
<text x="75.9" y="170.6">China.</text>
<text x="75.9" y="172.6">manually</text>
<text x="80.1" y="168.6">being</text>
<text x="83" y="170.6">Will</text>
<text x="85.6" y="172.6">populate</text>
<text x="86.4" y="168.6">available</text>
<text x="87.5" y="170.6">have</text>
<text x="93.1" y="170.6">to</text>
<text x="96.1" y="168.6">from</text>
</g>
<g font-size="1.8" fill="#725600">
<text x="30.1" y="59.8" transform="rotate(-90 30.1 59.8)">SCL</text>
<text x="32.6" y="59.8" transform="rotate(-90 32.6 59.8)">SDA</text>
<text x="244" y="63.1">D-</text>
<text x="244" y="65.6">D+/BOOT</text>
<text x="107.4" y="74.5">Charger</text>
<text x="116" y="74.5">IDCHG</text>
<text x="104.4" y="82.1">Charger</text>
<text x="107.9" y="79.6">Balancer</text>
<text x="113" y="82.1">PROCHOT</text>
<text x="117.4" y="79.6">Alert</text>
<text x="104.7" y="84.7">PWRON</text>
<text x="162.8" y="99.9">CC1</text>
<text x="162.8" y="107.5">D+/BOOT</text>
<text x="162.8" y="105">D-</text>
<text x="162.8" y="102.5">CC2</text>
<text x="171.6" y="110.1">SDA</text>
<text x="171.6" y="112.6">SCL</text>
<text x="59.3" y="131.9" transform="rotate(-90 59.3 131.9)">3.3v</text>
<text x="87.8" y="143.1">RS485-</text>
<text x="87.8" y="148.2">RS485+</text>
</g>
<g font-size="1.8" fill="#989898">
<text x="236.3" y="58">J12</text>
<text x="236.1" y="60.6">USB</text>
<text x="240" y="62">2</text>
<text x="61.2" y="135">THVD1420DRLR</text>
<text x="59.3" y="141.5" transform="rotate(-90 59.3 141.5)">VCC</text>
<text x="64.2" y="143.1">A</text>
<text x="51.3" y="145.6">RO</text>
<text x="51.3" y="148.2">~{RE}</text>
<text x="64.1" y="148.2">B</text>
<text x="51.3" y="150.7">DE</text>
<text x="51.3" y="155.8">DI</text>
<text x="57.9" y="151">U5</text>
<text x="59.3" y="162.1" transform="rotate(-90 59.3 162.1)">GND</text>
</g>
<g font-size="1.8" fill="#aaa">
<text x="240" y="64.5">1</text>
<text x="58.2" y="136.6" transform="rotate(-90 58.2 136.6)">8</text>
<text x="66.6" y="142">6</text>
<text x="48.8" y="147.1">2</text>
<text x="48.8" y="149.6">3</text>
<text x="48.8" y="144.5">1</text>
<text x="66.6" y="147.1">7</text>
<text x="48.8" y="154.7">4</text>
<text x="58.2" y="164.5" transform="rotate(-90 58.2 164.5)">5</text>
</g>
<g font-size="1.8" fill="#a90000">
<text x="140.7" y="68" transform="rotate(-90 140.7 68)">2</text>
<text x="123.1" y="73.4">13</text>
<text x="123.1" y="75.9">16</text>
<text x="156.8" y="73.4">5</text>
<text x="156.8" y="75.9">6</text>
<text x="123.1" y="78.5">14</text>
<text x="123.1" y="81">15</text>
<text x="123.1" y="83.6">17</text>
<text x="156.8" y="78.5">7</text>
<text x="156.8" y="81">8</text>
<text x="156.8" y="83.6">9</text>
<text x="123.1" y="86.1">18</text>
<text x="123.1" y="88.6">19</text>
<text x="156.2" y="88.6">11 MISO</text>
<text x="156.2" y="86.1">10</text>
<text x="156.2" y="88.6">11</text>
<text x="123.1" y="91.2">20</text>
<text x="123.1" y="93.7">21</text>
<text x="156.2" y="91.2">12</text>
<text x="123.1" y="96.3">22</text>
<text x="123.1" y="98.8">23</text>
<text x="156.2" y="98.8">28</text>
<text x="156.8" y="101.3">1</text>
<text x="123.8" y="106.4">3</text>
<text x="156.2" y="103.9">26</text>
<text x="156.2" y="106.4">27</text>
<text x="123.8" y="109">4</text>
<text x="156.2" y="111.5">24</text>
<text x="156.2" y="109">25</text>
</g>
</svg>
